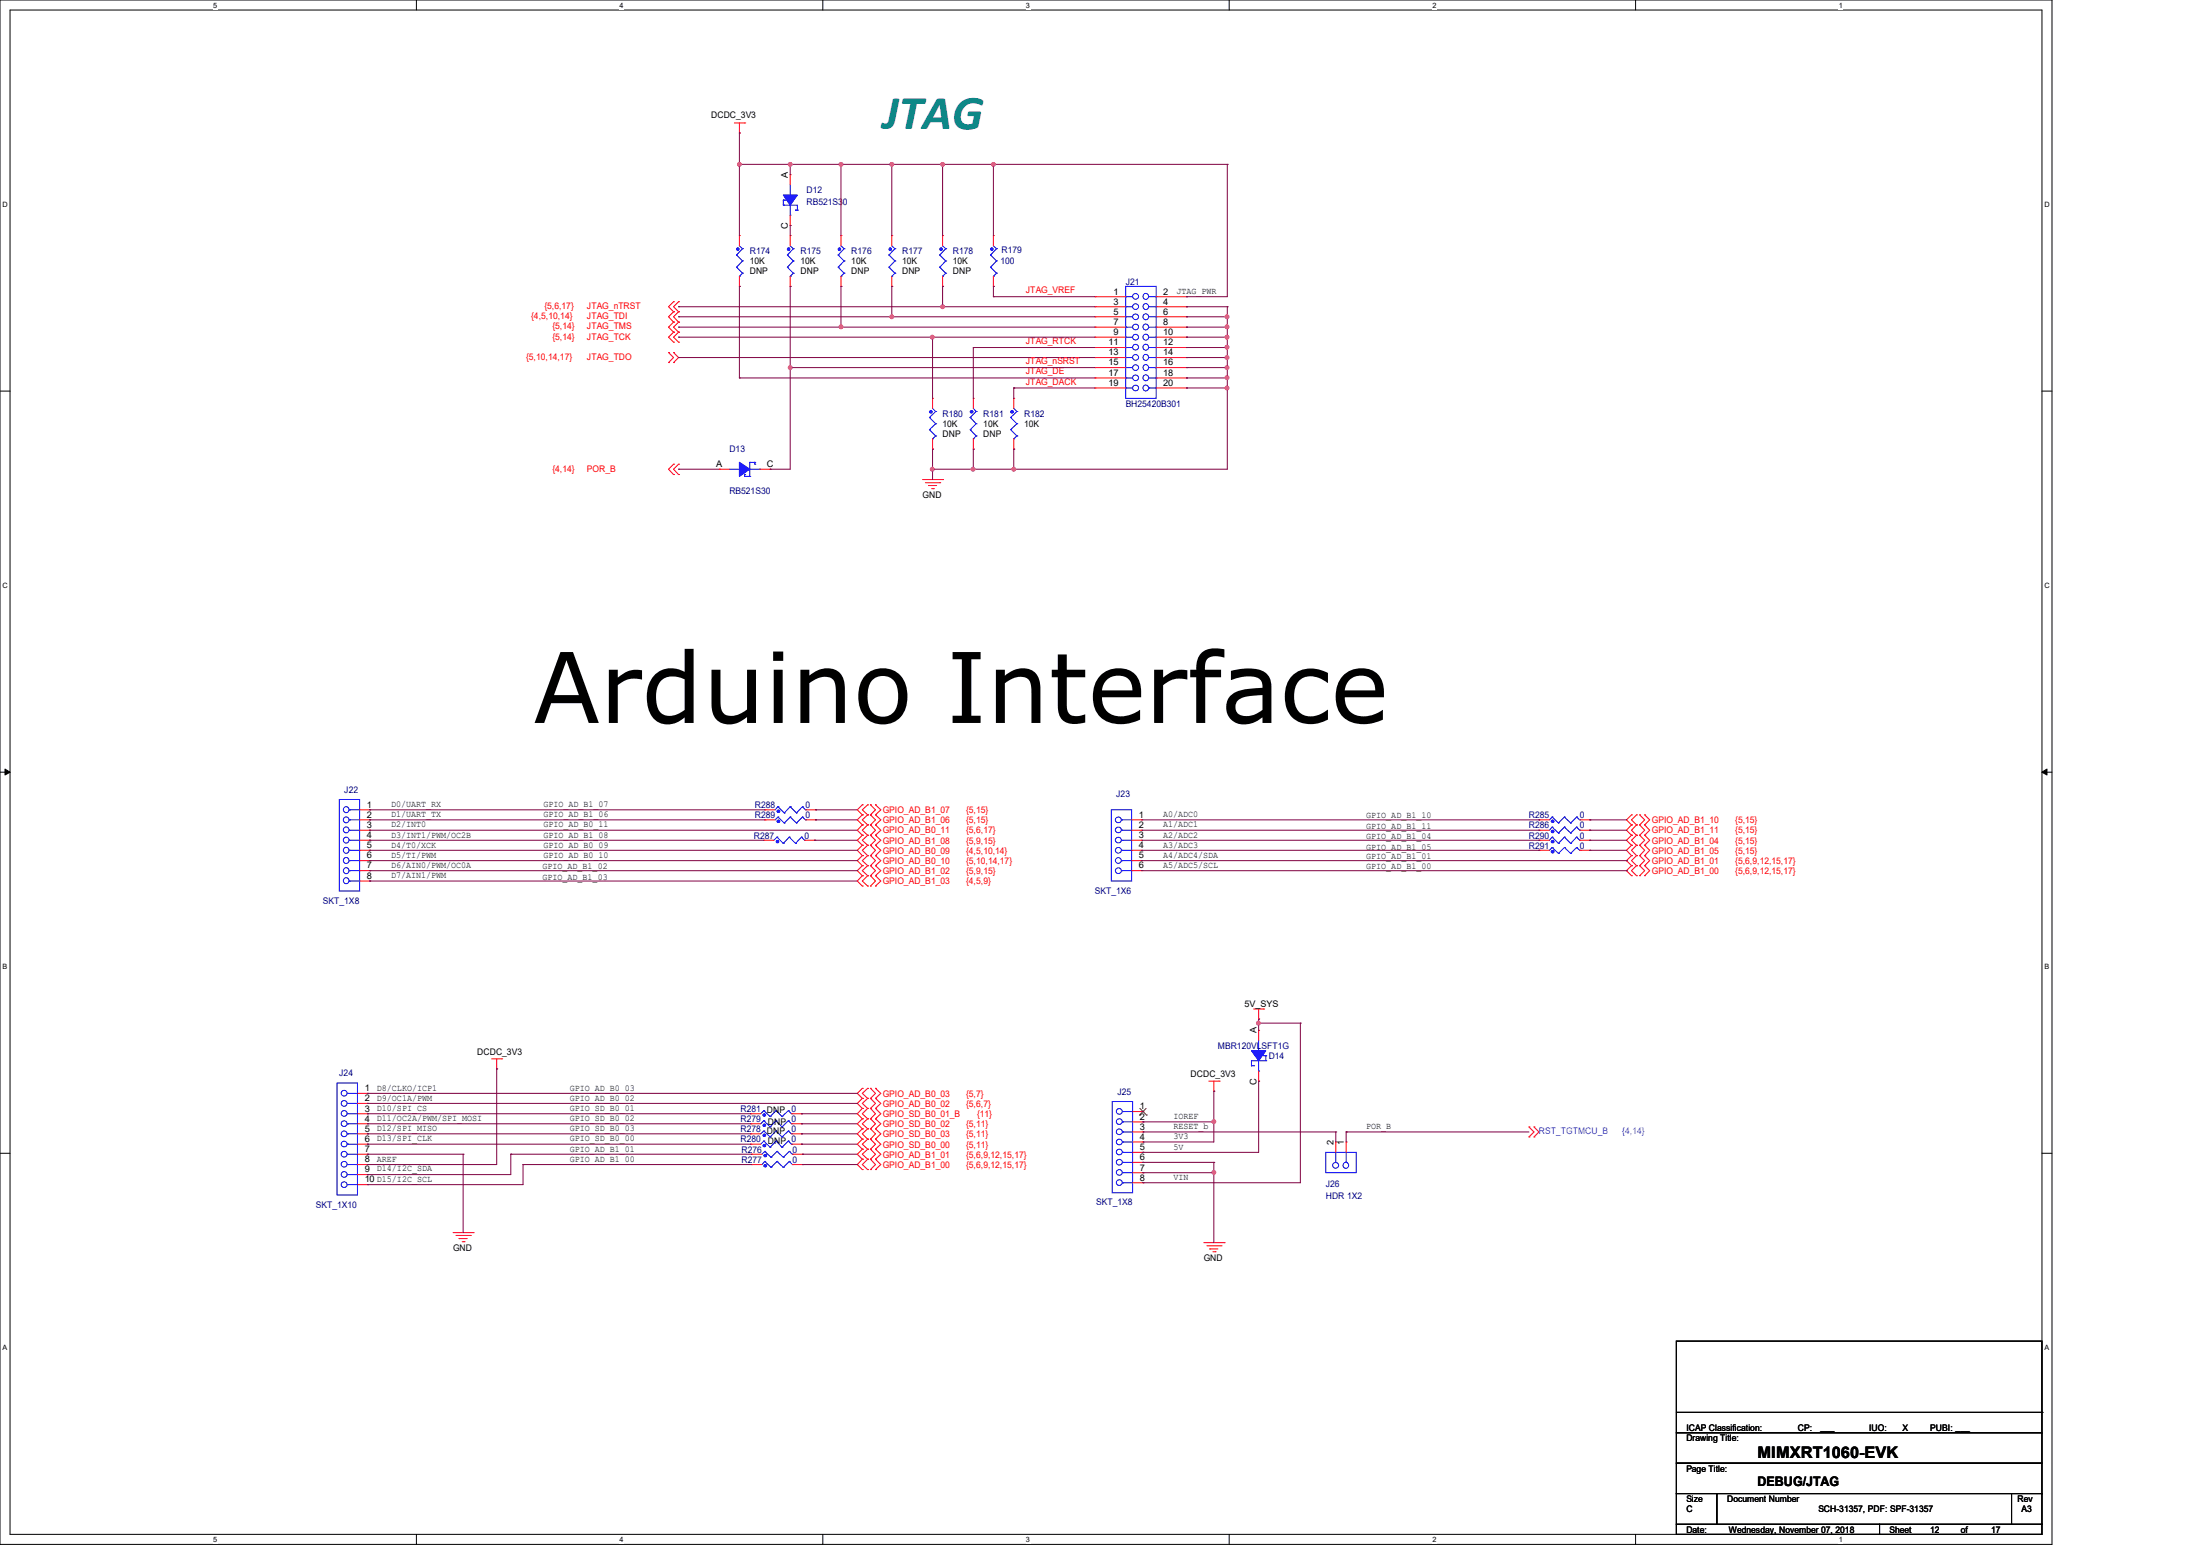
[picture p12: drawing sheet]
<svg xmlns="http://www.w3.org/2000/svg" width="297mm" height="210mm" viewBox="0 0 297 210" stroke-linecap="round" stroke-linejoin="round" font-family="sans-serif">
<path d="M0 0h277v208.4h-277zM1.4 1.4h274.3v205.7h-274.3z" fill="none" stroke="#000" stroke-width=".14"/>
<g fill="#fff">
<path d="M28.8 .1h.5v1.1h-.5z"/>
<path d="M28.8 207.2h.5v1.1h-.5z"/>
</g>
<path d="M56.2 0v1.4M56.2 207.1v1.3" fill="none" stroke="#000" stroke-width=".14"/>
<g fill="#fff">
<path d="M83.7 .1h.5v1.1h-.5z"/>
<path d="M83.7 207.2h.5v1.1h-.5z"/>
</g>
<path d="M111.1 0v1.4M111.1 207.1v1.3" fill="none" stroke="#000" stroke-width=".14"/>
<g fill="#fff">
<path d="M138.5 .1h.6v1.1h-.6z"/>
<path d="M138.5 207.2h.6v1.1h-.6z"/>
</g>
<path d="M165.9 0v1.4M165.9 207.1v1.3" fill="none" stroke="#000" stroke-width=".14"/>
<g fill="#fff">
<path d="M193.4 .1h.5v1.1h-.5z"/>
<path d="M193.4 207.2h.5v1.1h-.5z"/>
</g>
<path d="M220.8 0v1.4M220.8 207.1v1.3" fill="none" stroke="#000" stroke-width=".14"/>
<g fill="#fff">
<path d="M248.2 .1h.6v1.1h-.6z"/>
<path d="M248.2 207.2h.6v1.1h-.6z"/>
<path d="M.3 27.1h.8v1.1h-.8z"/>
<path d="M276 27.1h.7v1.1h-.7z"/>
<path d="M.3 78.5h.8v1.1h-.8z"/>
<path d="M276 78.5h.7v1.1h-.7z"/>
</g>
<path d="M0 52.8h1.4M275.7 52.8h1.3" fill="none" stroke="#000" stroke-width=".14"/>
<g fill="#fff">
<path d="M.3 129.9h.7v1.1h-.7z"/>
<path d="M276 129.9h.6v1.1h-.6z"/>
</g>
<path d="M0 104.2h1.4M275.7 104.2h1.3" fill="none" stroke="#000" stroke-width=".14"/>
<path d="M.7 103.8l.7 .4-.7 .4zM275.7 104.2l.7-.4v.8z" fill="#000" stroke="#000" stroke-width=".14"/>
<g fill="#fff">
<path d="M.3 181.4h.7v1.1h-.7z"/>
<path d="M276 181.4h.6v1.1h-.6z"/>
</g>
<path d="M0 155.7h1.4M275.7 155.7h1.3M226.3 193.4h49.4v4.1h-49.4zM226.3 197.5h49.4v4.1h-49.4zM226.3 181h49.4v12.4h-49.4zM226.3 190.6h49.4M275.7 190.6h.1M226.3 201.6h5.5v4.1h-5.5zM226.3 205.7h27.4v1.4h-27.4zM231.8 201.6h39.8v4.1h-39.8zM253.7 205.7h22v1.4h-22zM271.6 201.6h4.1v4.1h-4.1z" fill="none" stroke="#000" stroke-width=".14"/>
<g fill="none" stroke="#f00" stroke-width=".14">
<path d="M99.1 16.6h1.4M99.8 17.9h.1M99.8 16.6v1.3M100.5 16.6h.1M99.8 31.8h.1M99.8 38.7h.1M99.8 31.8v1.4M99.8 37.3v1.4M106.7 23.6h.1M106.7 30.4h.1M106.7 31.8h.1M106.7 38.7h.1"/>
<path d="M106.7 23.6v1.3M106.7 29v1.4M106.7 31.8v1.4M106.7 37.3v1.4M113.5 31.8h.1M113.5 38.7h.1M113.5 31.8v1.4M113.5 37.3v1.4M120.4 31.8h.1M120.4 38.7h.1M120.4 31.8v1.4M120.4 37.3v1.4"/>
<path d="M127.3 31.8h.1M127.3 38.7h.1M127.3 31.8v1.4M127.3 37.3v1.4M134.1 31.8h.1M134.1 38.7h.1M134.1 31.8v1.4M134.1 37.3v1.4M90.3 47.6h.1M90.3 48.9h.1M90.3 47.6l.6 .7-.6 .6M90.9 48.9h.1"/>
<path d="M90.9 47.6h.1M90.9 40.7h.1M90.9 42.1h.1M90.9 43.5h.1M90.9 44.8h.1M90.9 46.2h.1M90.9 47.6l.7 .7-.7 .6M90.9 40.7l-.6 .7 .6 .7M90.9 42.1l-.6 .7 .6 .7M90.9 43.5l-.6 .7 .6 .6M90.9 44.8l-.6 .7 .6 .7M91.6 40.7h.1"/>
<path d="M91.6 42.1h.1M91.6 43.5h.1M91.6 44.8h.1M91.6 46.2h.1M91.6 40.7l-.7 .7 .7 .7M91.6 42.1l-.7 .7 .7 .7M91.6 43.5l-.7 .7 .7 .6M91.6 44.8l-.7 .7 .7 .7M125.9 53.8h.1M125.9 53.8v1.3M125.9 59.2v1.4M131.4 53.8h.1"/>
<path d="M131.4 53.8v1.3M131.4 59.2v1.4M136.9 53.8h.1M136.9 53.8v1.3M136.9 59.2v1.4M147.8 40h.1M147.8 41.4h.1M147.8 42.8h.1M147.8 44.2h.1M147.8 45.5h.1M147.8 46.9h.1M147.8 48.3h.1"/>
<path d="M147.8 49.6h.1M147.8 51h.1M147.8 52.4h.1M147.8 40h4.2M147.8 41.4h4.2M147.8 42.8h4.2M147.8 44.2h4.2M147.8 45.5h4.2M147.8 46.9h4.2M147.8 48.3h4.2M147.8 49.6h4.2M147.8 51h4.2"/>
<path d="M147.8 52.4h4.2M156.1 40h4.1M156.1 41.4h4.1M156.1 42.8h4.1M156.1 44.2h4.1M156.1 45.5h4.1M156.1 46.9h4.1M156.1 48.3h4.1M156.1 49.6h4.1M156.1 51h4.1M156.1 52.4h4.1M160.2 40h.1"/>
<path d="M160.2 41.4h.1M160.2 42.8h.1M160.2 44.2h.1M160.2 45.5h.1M160.2 46.9h.1M160.2 48.3h.1M160.2 49.6h.1M160.2 51h.1M160.2 52.4h.1M90.9 62.7h.1M90.9 64.1h.1M90.9 62.7l-.6 .6 .6 .8"/>
<path d="M91.6 62.7h.1M91.6 64.1h.1M91.6 62.7l-.7 .6 .7 .8M97.1 63.3h.1M97.1 63.3h1.4M102.6 63.3h1.4M104 63.3h.1M124.5 64.7h2.8M124.9 65.2h2M125.3 65.5h.1M125.3 65.5h1.1M125.8 66h.2"/>
<path d="M125.9 60.6h.1M126 66h.1M126.9 65.2h.1M127.3 64.7h.1M131.4 60.6h.1M136.9 60.6h.1M48.6 110.7h1.3M48.6 112.1h1.3M48.6 113.4h1.3M48.6 114.8h1.3M48.6 116.2h1.3M48.6 117.5h1.3"/>
<path d="M48.6 109.3h1.3M48.6 118.9h1.3M49.9 109.3h.1M49.9 110.7h.1M49.9 112.1h.1M49.9 113.4h.1M49.9 114.8h.1M49.9 116.2h.1M49.9 117.5h.1M49.9 118.9h.1M103.1 113.4h.1M103.1 113.4h1.4"/>
<path d="M103.3 110.7h.1M103.3 109.3h.1M103.3 110.7h1.3M103.3 109.3h1.3M108.6 113.4h1.4M108.8 110.7h1.3M108.8 109.3h1.3M110 113.4h.1M110.1 110.7h.1M110.1 109.3h.1M116.4 108.6h.1M116.4 110h.1"/>
<path d="M116.4 111.3h.1M116.4 112.7h.1M116.4 114.1h.1M116.4 115.5h.1M116.4 116.8h.1M116.4 118.2h.1M116.4 119.6h.1M116.4 108.6l-.7 .7 .7 .7M116.4 110l-.7 .7 .7 .6M116.4 111.3l-.7 .8 .7 .6M116.4 112.7l-.7 .7 .7 .7M116.4 114.1l-.7 .7 .7 .7"/>
<path d="M116.4 116.8l-.7 .7 .7 .7M116.4 118.2l-.7 .7 .7 .7M116.4 115.5l-.7 .7 .7 .6M117.1 110h.1M117.1 108.6h.1M117.1 111.3h.1M117.1 112.7h.1M117.1 114.1h.1M117.1 115.5h.1M117.1 118.2h.1M117.1 116.8h.1M117.1 119.6h.1"/>
<path d="M117.1 108.6l-.7 .7 .7 .7M117.1 110l-.7 .7 .7 .6M117.1 111.3l-.7 .8 .7 .6M117.1 112.7l-.7 .7 .7 .7M117.1 114.1l-.7 .7 .7 .7M117.1 116.8l-.7 .7 .7 .7M117.1 118.2l-.7 .7 .7 .7M117.1 115.5l-.7 .7 .7 .6M117.5 110h.1M117.5 108.6h.1M117.5 111.3h.1M117.5 112.7h.1"/>
<path d="M117.5 114.1h.1M117.5 115.5h.1M117.5 118.2h.1M117.5 116.8h.1M117.5 119.6h.1M117.5 108.6l.7 .7-.7 .7M117.5 110l.7 .7-.7 .6M117.5 111.3l.7 .8-.7 .6M117.5 112.7l.7 .7-.7 .7M117.5 114.1l.7 .7-.7 .7M117.5 116.8l.7 .7-.7 .7M117.5 118.2l.7 .7-.7 .7"/>
<path d="M117.5 115.5l.7 .7-.7 .6M118.2 108.6h.1M118.2 110h.1M118.2 111.3h.1M118.2 112.7h.1M118.2 114.1h.1M118.2 115.5h.1M118.2 116.8h.1M118.2 118.2h.1M118.2 119.6h.1M118.2 108.6l.7 .7-.7 .7M118.2 110l.7 .7-.7 .6"/>
<path d="M118.2 111.3l.7 .8-.7 .6M118.2 112.7l.7 .7-.7 .7M118.2 114.1l.7 .7-.7 .7M118.2 116.8l.7 .7-.7 .7M118.2 118.2l.7 .7-.7 .7M118.2 115.5l.7 .7-.7 .6M152.8 110.7h1.3M152.8 112.1h1.3M152.8 113.4h1.3M152.8 114.8h1.3M152.8 116.2h1.3M152.8 117.5h1.3"/>
<path d="M154.1 110.7h.1M154.1 112.1h.1M154.1 113.4h.1M154.1 114.8h.1M154.1 116.2h.1M154.1 117.5h.1M207.8 110.7h.1M207.8 112.1h.1M207.8 113.4h.1M207.8 114.8h.1M207.8 110.7h1.4M207.8 112.1h1.4"/>
<path d="M207.8 113.4h1.4M207.8 114.8h1.4M213.3 110.7h1.3M213.3 112.1h1.3M213.3 113.4h1.3M213.3 114.8h1.3M214.6 110.7h.1M214.6 112.1h.1M214.6 113.4h.1M214.6 114.8h.1M220.3 111.3h.1M220.3 112.7h.1"/>
<path d="M220.3 114.1h.1M220.3 115.5h.1M220.3 116.8h.1M220.3 118.2h.1M220.3 110h.1M220.3 111.3l-.7 .8 .7 .6M220.3 112.7l-.7 .7 .7 .7M220.3 114.1l-.7 .7 .7 .7M220.3 115.5l-.7 .7 .7 .6M220.3 116.8l-.7 .7 .7 .7M220.3 110l-.7 .7 .7 .6M220.9 112.7h.1"/>
<path d="M220.9 111.3h.1M220.9 114.1h.1M220.9 115.5h.1M220.9 116.8h.1M220.9 118.2h.1M220.9 110h.1M220.9 111.3l-.6 .8 .6 .6M220.9 112.7l-.6 .7 .6 .7M220.9 114.1l-.6 .7 .6 .7M220.9 115.5l-.6 .7 .6 .6M220.9 116.8l-.6 .7 .6 .7M220.9 110l-.6 .7 .6 .6"/>
<path d="M221.4 112.7h.1M221.4 111.3h.1M221.4 114.1h.1M221.4 115.5h.1M221.4 116.8h.1M221.4 118.2h.1M221.4 110h.1M221.4 111.3l.6 .8-.6 .6M221.4 112.7l.6 .7-.6 .7M221.4 114.1l.6 .7-.6 .7M221.4 115.5l.6 .7-.6 .6M221.4 116.8l.6 .7-.6 .7"/>
<path d="M221.4 110l.6 .7-.6 .6M222 111.3h.1M222 112.7h.1M222 114.1h.1M222 115.5h.1M222 116.8h.1M222 118.2h.1M222 110h.1M222 111.3l.7 .8-.7 .6M222 112.7l.7 .7-.7 .7M222 114.1l.7 .7-.7 .7M222 115.5l.7 .7-.7 .6"/>
<path d="M222 116.8l.7 .7-.7 .7M222 110l.7 .7-.7 .6M169.2 136.2h1.4M169.9 137.5h.1M169.9 139.1h.1M169.9 136.2v1.3M169.9 139.1v1.3M170.6 136.2h.1M48.3 151.7h1.3M48.3 154.4h1.3M48.3 155.8h1.3M48.3 147.6h1.3"/>
<path d="M48.3 148.9h1.3M48.3 150.3h1.3M48.3 153h1.3M48.3 157.2h1.3M48.3 158.5h1.3M48.3 159.9h1.3M49.6 147.6h.1M49.6 148.9h.1M49.6 150.3h.1M49.6 151.7h.1M49.6 153h.1M49.6 154.4h.1"/>
<path d="M49.6 155.8h.1M49.6 157.2h.1M49.6 158.5h.1M49.6 159.9h.1M66.4 142.9h1.3M67.1 144.3h.1M67.1 142.9v1.4M67.7 142.9h.1M101.3 151.7h.1M101.3 154.4h.1M101.3 150.3h.1M101.3 153h.1"/>
<path d="M101.3 151.7h1.4M101.3 154.4h1.4M101.3 150.3h1.4M101.3 153h1.4M101.5 155.8h.1M101.5 157.2h.1M101.5 155.8h1.4M101.5 157.2h1.4M106.8 151.7h1.4M106.8 154.4h1.4M106.8 150.3h1.4M106.8 153h1.4"/>
<path d="M107 155.8h1.3M107 157.2h1.3M108.2 151.7h.1M108.2 154.4h.1M108.2 150.3h.1M108.2 153h.1M108.3 155.8h.1M108.3 157.2h.1M116.4 146.9h.1M116.4 148.3h.1M116.4 149.6h.1M116.4 151h.1"/>
<path d="M116.4 152.4h.1M116.4 153.8h.1M116.4 155.1h.1M116.4 156.5h.1M116.4 157.9h.1M116.4 146.9l-.7 .7 .7 .7M116.4 148.3l-.7 .6 .7 .7M116.4 149.6l-.7 .7 .7 .7M116.4 151l-.7 .7 .7 .7M116.4 152.4l-.7 .6 .7 .8M116.4 153.8l-.7 .6 .7 .7M116.4 155.1l-.7 .7 .7 .7"/>
<path d="M116.4 156.5l-.7 .7 .7 .7M117.1 148.3h.1M117.1 146.9h.1M117.1 149.6h.1M117.1 151h.1M117.1 152.4h.1M117.1 153.8h.1M117.1 155.1h.1M117.1 156.5h.1M117.1 157.9h.1M117.1 146.9l-.7 .7 .7 .7M117.1 148.3l-.7 .6 .7 .7"/>
<path d="M117.1 149.6l-.7 .7 .7 .7M117.1 151l-.7 .7 .7 .7M117.1 152.4l-.7 .6 .7 .8M117.1 153.8l-.7 .6 .7 .7M117.1 155.1l-.7 .7 .7 .7M117.1 156.5l-.7 .7 .7 .7M117.5 148.3h.1M117.5 146.9h.1M117.5 149.6h.1M117.5 151h.1M117.5 152.4h.1M117.5 153.8h.1"/>
<path d="M117.5 155.1h.1M117.5 156.5h.1M117.5 157.9h.1M117.5 146.9l.7 .7-.7 .7M117.5 148.3l.7 .6-.7 .7M117.5 149.6l.7 .7-.7 .7M117.5 151l.7 .7-.7 .7M117.5 152.4l.7 .6-.7 .8M117.5 153.8l.7 .6-.7 .7M117.5 155.1l.7 .7-.7 .7M117.5 156.5l.7 .7-.7 .7M118.2 146.9h.1"/>
<path d="M118.2 148.3h.1M118.2 149.6h.1M118.2 151h.1M118.2 152.4h.1M118.2 153.8h.1M118.2 155.1h.1M118.2 156.5h.1M118.2 157.9h.1M118.2 146.9l.7 .7-.7 .7M118.2 148.3l.7 .6-.7 .7M118.2 149.6l.7 .7-.7 .7M118.2 151l.7 .7-.7 .7"/>
<path d="M118.2 152.4l.7 .6-.7 .8M118.2 153.8l.7 .6-.7 .7M118.2 155.1l.7 .7-.7 .7M118.2 156.5l.7 .7-.7 .7M152.9 150h1.4M152.9 151.4h1.4M152.9 152.8h1.4M152.9 154.1h1.4M152.9 155.5h1.4M152.9 156.9h1.4M152.9 158.3h1.4M152.9 159.6h1.4"/>
<path d="M154.3 150h.1M154.3 151.4h.1M154.3 152.8h.1M154.3 154.1h.1M154.3 155.5h.1M154.3 156.9h.1M154.3 158.3h.1M154.3 159.6h.1M163.2 145.9h1.4M163.9 147.3h.1M163.9 145.9v1.4M164.6 145.9h.1"/>
<path d="M169.9 145.9h.1M169.9 144.6v1.3M180.3 154.1h.1M180.3 154.1v1.4M181.7 154.1h.1M181.7 154.1v1.4M206.4 152.1h.1M206.4 153.5h.1M206.4 152.1l.7 .7-.7 .7M207.1 153.5h.1M207.1 152.1h.1M207.1 152.1l.7 .7-.7 .7"/>
<path d="M61.2 166.4h2.7M61.6 166.8h1.9M62 167.2h.1M62 167.2h1.1M62.4 167.6h.3M62.7 167.6h.1M63.5 166.8h.1M63.9 166.4h.1M162.5 167.7h2.8M162.9 168.1h1.9M163.3 168.6h.1M163.3 168.6h1.1"/>
<path d="M163.7 169h.3M164 169h.1M164.8 168.1h.1M165.3 167.7h.1"/>
</g>
<g fill="none" stroke="#00f" stroke-width=".14">
<path d="M99.4 34.4h.1M99.4 36.1h.1M99.4 34.4l.8 .8M99.4 36.1l.8 .8M99.8 37.3h.1M99.8 33.2l.4 .4M100.2 33.6h.1M100.2 35.2h.1M100.2 36.9h.1M100.2 33.6l-.8 .8M100.2 35.2l-.8 .9M100.2 36.9l-.4 .4"/>
<path d="M105.7 27.7h.1M105.7 27h.1M105.7 27.7h2v.7M105.7 27v.7M105.7 27h.3M106 27h.1M106.3 34.4h.1M106.3 36.1h.1M106.3 34.4l.8 .8M106.3 36.1l.8 .8M106.7 26.3h.1M106.7 29h.1"/>
<path d="M106.7 37.3h.1M106.7 24.9v1.4M106.7 27.7v1.3M106.7 33.2l.4 .4M107.1 33.6h.1M107.1 35.2h.1M107.1 36.9h.1M107.1 33.6l-.8 .8M107.1 35.2l-.8 .9M107.1 36.9l-.4 .4M107.4 28.4h.1M107.4 28.4h.3"/>
<path d="M107.7 28.4h.1M113.2 34.4h.1M113.2 36.1h.1M113.2 34.4l.8 .8M113.2 36.1l.8 .8M113.5 37.3h.1M113.5 33.2l.5 .4M114 33.6h.1M114 35.2h.1M114 36.9h.1M114 33.6l-.8 .8M114 35.2l-.8 .9"/>
<path d="M114 36.9l-.5 .4M120 34.4h.1M120 36.1h.1M120 34.4l.8 .8M120 36.1l.8 .8M120.4 37.3h.1M120.4 33.2l.4 .4M120.8 33.6h.1M120.8 35.2h.1M120.8 36.9h.1M120.8 33.6l-.8 .8M120.8 35.2l-.8 .9"/>
<path d="M120.8 36.9l-.4 .4M126.9 34.4h.1M126.9 36.1h.1M126.9 34.4l.8 .8M126.9 36.1l.8 .8M127.3 37.3h.1M127.3 33.2l.4 .4M127.7 33.6h.1M127.7 35.2h.1M127.7 36.9h.1M127.7 33.6l-.8 .8M127.7 35.2l-.8 .9"/>
<path d="M127.7 36.9l-.4 .4M133.7 34.4h.1M133.7 36.1h.1M133.7 34.4l.8 .8M133.7 36.1l.8 .8M134.1 37.3h.1M134.1 33.2l.4 .4M134.5 33.6h.1M134.5 35.2h.1M134.5 36.9h.1M134.5 33.6l-.8 .8M134.5 35.2l-.8 .9"/>
<path d="M134.5 36.9l-.4 .4M152 38.7h4.1v15.1h-4.1zM125.5 56.3h.1M125.5 58h.1M125.5 56.3l.8 .9M125.5 58l.8 .8M125.9 59.2h.1M125.9 55.1l.4 .4M126.3 55.5h.1M126.3 57.2h.1M126.3 58.8h.1M126.3 55.5l-.8 .8"/>
<path d="M126.3 57.2l-.8 .8M126.3 58.8l-.4 .4M131 56.3h.1M131 58h.1M131 56.3l.8 .9M131 58l.8 .8M131.4 59.2h.1M131.4 55.1l.4 .4M131.8 55.5h.1M131.8 57.2h.1M131.8 58.8h.1M131.8 55.5l-.8 .8"/>
<path d="M131.8 57.2l-.8 .8M131.8 58.8l-.4 .4M136.4 56.3h.1M136.4 58h.1M136.4 56.3l.9 .9M136.4 58l.9 .8M136.9 59.2h.1M136.9 55.1l.4 .4M137.3 55.5h.1M137.3 57.2h.1M137.3 58.8h.1M137.3 55.5l-.9 .8"/>
<path d="M137.3 57.2l-.9 .8M137.3 58.8l-.4 .4M152 40h.1M152 41.4h.1M152 42.8h.1M152 44.2h.1M152 45.5h.1M152 46.9h.1M152 48.3h.1M152 49.6h.1M152 51h.1M152 52.4h.1"/>
<path d="M152 40h.9M152 41.4h.9M152 42.8h.9M152 44.2h.9M152 45.5h.9M152 46.9h.9M152 48.3h.9M152 49.6h.9M152 51h.9M152 52.4h.9M155.1 52.4h.1M155.1 40h1"/>
<path d="M155.1 41.4h1M155.1 42.8h1M155.1 44.2h1M155.1 45.5h1M155.1 46.9h1M155.1 48.3h1M155.1 49.6h1M155.1 51h1M155.1 52.4h1M156.1 41.4h.1M156.1 40h.1M156.1 42.8h.1"/>
<path d="M156.1 44.2h.1M156.1 45.5h.1M156.1 46.9h.1M156.1 48.3h.1M156.1 49.6h.1M156.1 51h.1M98.5 63.3h1.3M99.8 63.3h.1M100.5 64.3h.1M100.5 64.1h.1M100.5 64.3h.7M100.5 64.1v.2"/>
<path d="M101.2 64.3h.1M101.2 63.3h1.4M101.9 62.4h.1M101.9 62.7h.1M101.9 62.4h-.7v1.9M101.9 62.4v.3M102.6 63.3h.1M45.8 107.9h2.8v12.4h-2.8zM47.2 109.3h.1M47.2 110.7h.1M47.2 112.1h.1M47.2 113.4h.1"/>
<path d="M47.2 114.8h.1M47.2 116.2h.1M47.2 117.5h.1M47.2 118.9h.1M47.2 110.7h1.4M47.2 112.1h1.4M47.2 113.4h1.4M47.2 114.8h1.4M47.2 116.2h1.4M47.2 117.5h1.4M47.2 109.3h1.4M47.2 118.9h1.4"/>
<path d="M104.9 113h.1M104.9 113l-.4 .4M104.9 113l.8 .8M105 110.3h.1M105 108.9h.1M105 110.3l-.4 .4M105 110.3l.9 .8M105 108.9l-.4 .4M105 108.9l.9 .8M105.7 113.8h.1M105.9 111.1h.1M105.9 109.7h.1"/>
<path d="M106.6 113h.1M106.6 113l-.9 .8M106.6 113l.8 .8M106.7 110.3h.1M106.7 108.9h.1M106.7 110.3l-.8 .8M106.7 110.3l.8 .8M106.7 108.9l-.8 .8M106.7 108.9l.8 .8M107.4 113.8h.1M107.5 111.1h.1M107.5 109.7h.1"/>
<path d="M108.2 113h.1M108.2 113l-.8 .8M108.2 113l.4 .4M108.3 110.3h.1M108.3 108.9h.1M108.3 110.3l-.8 .8M108.3 110.3l.5 .4M108.3 108.9l-.8 .8M108.3 108.9l.5 .4M108.6 113.4h.1M108.8 110.7h.1M108.8 109.3h.1"/>
<path d="M150 109.3h2.8v9.6h-2.8zM151.4 110.7h.1M151.4 112.1h.1M151.4 113.4h.1M151.4 114.8h.1M151.4 116.2h.1M151.4 117.5h.1M151.4 110.7h1.4M151.4 112.1h1.4M151.4 113.4h1.4M151.4 114.8h1.4M151.4 116.2h1.4"/>
<path d="M151.4 117.5h1.4M209.5 110.3h.1M209.5 111.6h.1M209.5 113h.1M209.5 114.4h.1M209.5 110.3l-.3 .4M209.5 110.3l.9 .8M209.5 111.6l-.3 .5M209.5 111.6l.9 .8M209.5 113l-.3 .4M209.5 113l.9 .8M209.5 114.4l-.3 .4"/>
<path d="M209.5 114.4l.9 .8M210.4 111.1h.1M210.4 112.4h.1M210.4 113.8h.1M210.4 115.2h.1M211.2 110.3h.1M211.2 111.6h.1M211.2 113h.1M211.2 114.4h.1M211.2 110.3l-.8 .8M211.2 110.3l.8 .8M211.2 111.6l-.8 .8"/>
<path d="M211.2 111.6l.8 .8M211.2 113l-.8 .8M211.2 113l.8 .8M211.2 114.4l-.8 .8M211.2 114.4l.8 .8M212 111.1h.1M212 112.4h.1M212 113.8h.1M212 115.2h.1M212.9 110.3h.1M212.9 111.6h.1M212.9 113h.1"/>
<path d="M212.9 114.4h.1M212.9 110.3l-.9 .8M212.9 110.3l.4 .4M212.9 111.6l-.9 .8M212.9 111.6l.4 .5M212.9 113l-.9 .8M212.9 113l.4 .4M212.9 114.4l-.9 .8M212.9 114.4l.4 .4M213.3 110.7h.1M213.3 112.1h.1M213.3 113.4h.1"/>
<path d="M213.3 114.8h.1M45.5 146.2h2.8v15.1h-2.8zM46.9 147.6h.1M46.9 148.9h.1M46.9 150.3h.1M46.9 151.7h.1M46.9 153h.1M46.9 154.4h.1M46.9 155.8h.1M46.9 157.2h.1M46.9 158.5h.1M46.9 159.9h.1"/>
<path d="M46.9 147.6h1.4M46.9 148.9h1.4M46.9 150.3h1.4M46.9 151.7h1.4M46.9 153h1.4M46.9 154.4h1.4M46.9 155.8h1.4M46.9 157.2h1.4M46.9 158.5h1.4M46.9 159.9h1.4M103.1 151.3h.1M103.1 154h.1"/>
<path d="M103.1 149.9h.1M103.1 152.7h.1M103.1 151.3l-.4 .4M103.1 151.3l.9 .8M103.1 154l-.4 .4M103.1 154l.9 .9M103.1 149.9l-.4 .4M103.1 149.9l.9 .8M103.1 152.7l-.4 .3M103.1 152.7l.9 .8M103.3 155.4h.1M103.3 156.8h.1"/>
<path d="M103.3 155.4l-.4 .4M103.3 155.4l.8 .8M103.3 156.8l-.4 .4M103.3 156.8l.8 .8M104 152.1h.1M104 154.9h.1M104 150.7h.1M104 153.5h.1M104.1 156.2h.1M104.1 157.6h.1M104.8 151.3h.1M104.8 154h.1"/>
<path d="M104.8 149.9h.1M104.8 152.7h.1M104.8 151.3l-.8 .8M104.8 151.3l.8 .8M104.8 154l-.8 .9M104.8 154l.8 .9M104.8 149.9l-.8 .8M104.8 149.9l.8 .8M104.8 152.7l-.8 .8M104.8 152.7l.8 .8M104.9 155.4h.1M104.9 156.8h.1"/>
<path d="M104.9 155.4l-.8 .8M104.9 155.4l.8 .8M104.9 156.8l-.8 .8M104.9 156.8l.8 .8M105.6 152.1h.1M105.6 154.9h.1M105.6 150.7h.1M105.6 153.5h.1M105.7 156.2h.1M105.7 157.6h.1M106.4 151.3h.1M106.4 154h.1"/>
<path d="M106.4 149.9h.1M106.4 152.7h.1M106.4 151.3l-.8 .8M106.4 151.3l.4 .4M106.4 154l-.8 .9M106.4 154l.4 .4M106.4 149.9l-.8 .8M106.4 149.9l.4 .4M106.4 152.7l-.8 .8M106.4 152.7l.4 .3M106.6 155.4h.1M106.6 156.8h.1"/>
<path d="M106.6 155.4l-.9 .8M106.6 155.4l.4 .4M106.6 156.8l-.9 .8M106.6 156.8l.4 .4M106.8 151.7h.1M106.8 154.4h.1M106.8 150.3h.1M106.8 153h.1M107 155.8h.1M107 157.2h.1M150.2 148.7h2.7v12.3h-2.7zM151.6 150h.1"/>
<path d="M151.6 151.4h.1M151.6 152.8h.1M151.6 154.1h.1M151.6 155.5h.1M151.6 156.9h.1M151.6 158.3h.1M151.6 159.6h.1M151.6 150h1.3M151.6 151.4h1.3M151.6 152.8h1.3M151.6 154.1h1.3M151.6 155.5h1.3"/>
<path d="M151.6 156.9h1.3M151.6 158.3h1.3M151.6 159.6h1.3M169 143.8h.1M169 143.8h.2M169.2 143.8h.1M169.9 141.8h.1M169.9 144.6h.1M169.9 140.4v1.4M169.9 143.2v1.4M170.6 142.5h.1M170.6 142.5h.3"/>
<path d="M170.9 143.2h.1M170.9 142.5h.1M170.9 143.2h-1.9v.6M170.9 142.5v.7M179 155.5h4.1v2.8h-4.1zM180.3 156.9h.1M180.3 155.5v1.4M181.7 156.9h.1M181.7 155.5v1.4"/>
<circle cx="153.3" cy="46.9" r=".39"/>
<circle cx="153.3" cy="40" r=".39"/>
<circle cx="153.3" cy="49.6" r=".39"/>
<circle cx="153.3" cy="48.2" r=".39"/>
<circle cx="153.3" cy="42.8" r=".39"/>
<circle cx="153.3" cy="44.1" r=".39"/>
<circle cx="153.3" cy="45.5" r=".39"/>
<circle cx="153.3" cy="51" r=".39"/>
<circle cx="153.3" cy="52.4" r=".39"/>
<circle cx="153.3" cy="41.4" r=".39"/>
<circle cx="154.7" cy="46.9" r=".39"/>
<circle cx="154.7" cy="49.6" r=".39"/>
<circle cx="154.7" cy="40" r=".39"/>
<circle cx="154.7" cy="42.8" r=".39"/>
<circle cx="154.7" cy="45.5" r=".39"/>
<circle cx="154.7" cy="48.2" r=".39"/>
<circle cx="154.7" cy="52.4" r=".39"/>
<circle cx="154.7" cy="41.4" r=".39"/>
<circle cx="154.7" cy="44.1" r=".39"/>
<circle cx="154.7" cy="51" r=".39"/>
<circle cx="46.7" cy="109.3" r=".39"/>
<circle cx="46.7" cy="110.7" r=".39"/>
<circle cx="46.7" cy="116.1" r=".39"/>
<circle cx="46.7" cy="117.5" r=".39"/>
<circle cx="46.7" cy="113.4" r=".39"/>
<circle cx="46.7" cy="114.8" r=".39"/>
<circle cx="46.7" cy="112" r=".39"/>
<circle cx="46.7" cy="118.9" r=".39"/>
<circle cx="151" cy="112" r=".39"/>
<circle cx="151" cy="110.7" r=".39"/>
<circle cx="151" cy="113.4" r=".39"/>
<circle cx="151" cy="117.5" r=".39"/>
<circle cx="151" cy="114.8" r=".39"/>
<circle cx="151" cy="116.1" r=".39"/>
<circle cx="46.5" cy="151.7" r=".39"/>
<circle cx="46.5" cy="147.6" r=".39"/>
<circle cx="46.5" cy="148.9" r=".39"/>
<circle cx="46.5" cy="153" r=".39"/>
<circle cx="46.5" cy="157.1" r=".39"/>
<circle cx="46.5" cy="150.3" r=".39"/>
<circle cx="46.5" cy="158.5" r=".39"/>
<circle cx="46.5" cy="154.4" r=".39"/>
<circle cx="46.5" cy="155.8" r=".39"/>
<circle cx="46.5" cy="159.9" r=".39"/>
<circle cx="151.1" cy="152.8" r=".39"/>
<circle cx="151.1" cy="150" r=".39"/>
<circle cx="151.1" cy="159.6" r=".39"/>
<circle cx="151.1" cy="158.2" r=".39"/>
<circle cx="151.1" cy="151.4" r=".39"/>
<circle cx="151.1" cy="156.9" r=".39"/>
<circle cx="151.1" cy="154.1" r=".39"/>
<circle cx="151.1" cy="155.5" r=".39"/>
<circle cx="180.3" cy="157.3" r=".39"/>
<circle cx="181.7" cy="157.3" r=".39"/>
</g>
<g fill="#00f" stroke="#00f" stroke-width=".14">
<path d="M169 141.8h1.9l-1 1.4z" fill-rule="evenodd"/>
<path d="M105.7 26.3h2l-1 1.4z" fill-rule="evenodd"/>
<path d="M99.8 62.4l1.4 .9-1.4 1z" fill-rule="evenodd"/>
<circle cx="120.2" cy="33.6" r=".18"/>
<circle cx="127" cy="33.6" r=".18"/>
<circle cx="103.2" cy="151.9" r=".18"/>
<circle cx="105.1" cy="110.9" r=".18"/>
<circle cx="125.7" cy="55.6" r=".18"/>
<circle cx="209.6" cy="110.9" r=".18"/>
<circle cx="131.2" cy="55.6" r=".18"/>
<circle cx="133.9" cy="33.6" r=".18"/>
<circle cx="136.6" cy="55.6" r=".18"/>
<circle cx="209.6" cy="112.2" r=".18"/>
<circle cx="103.2" cy="154.6" r=".18"/>
<circle cx="209.6" cy="113.6" r=".18"/>
<circle cx="103.3" cy="156" r=".18"/>
<circle cx="103.3" cy="157.4" r=".18"/>
<circle cx="105" cy="113.6" r=".18"/>
<circle cx="99.6" cy="33.6" r=".18"/>
<circle cx="103.2" cy="150.5" r=".18"/>
<circle cx="209.6" cy="115" r=".18"/>
<circle cx="106.5" cy="33.6" r=".18"/>
<circle cx="113.3" cy="33.6" r=".18"/>
<circle cx="103.2" cy="153.2" r=".18"/>
<circle cx="105.1" cy="109.5" r=".18"/>
</g>
<path d="M153.8 150.5h.1M153.9 149.6l.9 .9M154.7 149.6l-.9 .9M154.8 150.5h.1" fill="none" stroke="#804000" stroke-width=".14"/>
<g fill="none" stroke="#800040" stroke-width=".14">
<path d="M99.8 17.9h.1M99.8 17.9v13.9M99.8 38.7h.1M99.8 22.2h.1M99.8 38.7v12.3M99.8 22.2h65.9M106.7 30.4h.1M106.7 22.2h.1M106.7 38.7h.1M106.7 22.2v1.4M106.7 30.4v1.4M106.7 38.7v24.6h-2.7"/>
<path d="M113.5 38.7h.1M113.5 22.2h.1M113.5 22.2v9.6M113.5 38.7v5.5M120.4 38.7h.1M120.4 22.2h.1M120.4 22.2v9.6M120.4 38.7v4.1M127.3 38.7h.1M127.3 22.2h.1M127.3 22.2v9.6M127.3 38.7v2.7"/>
<path d="M134.1 38.7h.1M134.1 22.2h.1M134.1 22.2v9.6M134.1 38.7v1.3M165.7 22.2h.1M165.7 22.2v17.8h-5.5M91.6 45.5h.1M91.6 48.3h.1M91.6 42.8h.1M91.6 41.4h.1M91.6 44.2h.1M91.6 41.4h56.2"/>
<path d="M91.6 45.5h56.2M91.6 44.2h56.2M91.6 42.8h56.2M91.6 48.3h56.2M99.8 51h.1M99.8 51h48M106.7 49.6h.1M106.7 49.6h41.1M113.5 44.2h.1M120.4 42.8h.1M125.9 45.5h.1M125.9 45.5v8.3"/>
<path d="M127.3 41.4h.1M131.4 46.9h.1M131.4 46.9h16.4M131.4 46.9v6.9M134.1 40h.1M134.1 40h13.7M136.9 52.4h.1M136.9 52.4h10.9M136.9 52.4v1.4M160.2 40h.1M160.2 52.4h.1M160.2 41.4h.1"/>
<path d="M160.2 46.9h.1M160.2 45.5h.1M160.2 44.2h.1M160.2 42.8h.1M160.2 49.6h.1M160.2 51h.1M160.2 48.3h.1M160.2 52.4h5.5M160.2 41.4h5.5M160.2 46.9h5.5M160.2 45.5h5.5M160.2 44.2h5.5"/>
<path d="M160.2 42.8h5.5M160.2 49.6h5.5M160.2 51h5.5M160.2 48.3h5.5M165.7 52.4h.1M165.7 46.9h.1M165.7 41.4h.1M165.7 42.8h.1M165.7 44.2h.1M165.7 51h.1M165.7 49.6h.1M165.7 48.3h.1"/>
<path d="M165.7 45.5h.1M165.7 41.4v21.9h-39.8M91.6 63.3h.1M91.6 63.3h5.5M104 63.3h.1M125.9 60.6h.1M125.9 63.3h.1M125.9 60.6v4.1M131.4 60.6h.1M131.4 63.3h.1M131.4 60.6v2.7M136.9 60.6h.1"/>
<path d="M136.9 63.3h.1M136.9 60.6v2.7M49.9 112.1h.1M49.9 114.8h.1M49.9 116.2h.1M49.9 117.5h.1M49.9 118.9h.1M49.9 113.4h.1M49.9 109.3h.1M49.9 110.7h.1M49.9 112.1h65.8M49.9 114.8h65.8"/>
<path d="M49.9 116.2h65.8M49.9 117.5h65.8M49.9 118.9h65.8M49.9 110.7h53.4M49.9 113.4h53.2M49.9 109.3h53.4M110 113.4h.1M110 113.4h5.7M110.1 109.3h.1M110.1 110.7h.1M110.1 110.7h5.6M110.1 109.3h5.6"/>
<path d="M154.1 112.1h53.7M154.1 114.8h53.7M154.1 116.2h65.5M154.1 117.5h65.5M154.1 110.7h53.7M154.1 113.4h53.7M207.8 110.7h.1M207.8 112.1h.1M207.8 113.4h.1M207.8 114.8h.1M214.6 110.7h.1M214.6 112.1h.1"/>
<path d="M214.6 113.4h.1M214.6 114.8h.1M214.6 112.1h5M214.6 114.8h5M214.6 110.7h5M214.6 113.4h5M219.6 116.2h.1M219.6 117.5h.1M169.9 137.5h.1M169.9 138.1h.1M169.9 137.5v1.6M169.9 138.1h5.7"/>
<path d="M175.6 138.1h.1M175.6 138.1v21.5h-21.3M49.6 147.6h.1M49.6 148.9h.1M49.6 155.8h.1M49.6 157.2h.1M49.6 158.5h.1M49.6 159.9h.1M49.6 153h.1M49.6 151.7h.1M49.6 154.4h.1M49.6 150.3h.1"/>
<path d="M49.6 147.6h66.1M49.6 148.9h66.1M49.6 155.8h12.9M49.6 153h51.7M49.6 151.7h51.7M49.6 154.4h51.7M49.6 150.3h51.7M62.5 155.8h.1M62.5 155.8v10.6M67.1 144.3h.1M67.1 144.3v12.9h-17.5M69 155.8h.1"/>
<path d="M69 155.8h32.5M69 155.8v2.7h-19.4M70.6 157.2h.1M70.6 157.2h30.9M70.6 157.2v2.7h-21M108.2 153h.1M108.2 151.7h.1M108.2 154.4h.1M108.2 150.3h.1M108.2 153h7.5M108.2 151.7h7.5M108.2 154.4h7.5"/>
<path d="M108.2 150.3h7.5M108.3 155.8h.1M108.3 157.2h.1M108.3 155.8h7.4M108.3 157.2h7.4M154.3 151.4h.1M154.3 152.8h.1M154.3 158.3h.1M154.3 156.9h.1M154.3 155.5h.1M154.3 154.1h.1M154.3 159.6h.1"/>
<path d="M154.3 152.8h26M154.3 151.4h9.6M154.3 158.3h9.6M154.3 156.9h9.6M163.9 151.4h.1M163.9 158.3h.1M163.9 156.9h.1M163.9 147.3h.1M163.9 147.3v6.8h-9.6M163.9 156.9v10.8M169.9 145.9h.1M169.9 145.9v9.6h-15.6"/>
<path d="M180.3 152.8h.1M180.3 152.8v1.3M181.7 152.8h.1M181.7 152.8h24.7M181.7 152.8v1.3"/>
</g>
<g fill="#f0f" stroke="#f0f" stroke-width=".14">
<circle cx="165.7" cy="49.6" r=".25"/>
<circle cx="165.7" cy="48.3" r=".25"/>
<circle cx="127.3" cy="41.4" r=".25"/>
<circle cx="127.3" cy="22.2" r=".25"/>
<circle cx="113.5" cy="22.2" r=".25"/>
<circle cx="106.7" cy="22.2" r=".25"/>
<circle cx="99.8" cy="22.2" r=".25"/>
<circle cx="120.4" cy="22.2" r=".25"/>
<circle cx="113.5" cy="44.1" r=".25"/>
<circle cx="120.4" cy="42.8" r=".25"/>
<circle cx="125.9" cy="45.5" r=".25"/>
<circle cx="165.7" cy="52.4" r=".25"/>
<circle cx="165.7" cy="42.8" r=".25"/>
<circle cx="165.7" cy="44.1" r=".25"/>
<circle cx="165.7" cy="51" r=".25"/>
<circle cx="165.7" cy="46.9" r=".25"/>
<circle cx="165.7" cy="45.5" r=".25"/>
<circle cx="134.1" cy="22.2" r=".25"/>
<circle cx="125.9" cy="63.3" r=".25"/>
<circle cx="131.4" cy="63.3" r=".25"/>
<circle cx="136.9" cy="63.3" r=".25"/>
<circle cx="106.7" cy="49.6" r=".25"/>
<circle cx="163.9" cy="158.2" r=".25"/>
<circle cx="169.9" cy="138.1" r=".25"/>
<circle cx="163.9" cy="151.4" r=".25"/>
</g>
<text font-size="13.2" x="72" y="97.6">Arduino Interface</text>
<text font-size="6.6" fill="#008080" x="119.2" y="17.4">JTAG</text>
<text font-size="2.2" x="237.3" y="196.8">MIMXRT1060-EVK</text>
<text font-size="1.8" x="237.3" y="200.5">DEBUG/JTAG</text>
<g font-size="1.2">
<text x="96" y="16">DCDC_3V3</text>
<text x="106.4" y="24" transform="rotate(-90 106.4 24)">A</text>
<text x="101.2" y="35.7">10K</text>
<text x="106.4" y="30.9" transform="rotate(-90 106.4 30.9)">C</text>
<text x="108.1" y="35.7">10K</text>
<text x="114.9" y="35.7">10K</text>
<text x="121.8" y="35.7">10K</text>
<text x="128.6" y="35.7">10K</text>
<text x="101.2" y="37">DNP</text>
<text x="108.1" y="37">DNP</text>
<text x="114.9" y="37">DNP</text>
<text x="121.8" y="37">DNP</text>
<text x="128.6" y="37">DNP</text>
<text x="150.3" y="39.8">1</text>
<text x="150.3" y="41.1">3</text>
<text x="157.1" y="39.8">2</text>
<text x="157.1" y="41.1">4</text>
<text x="158.8" y="39.7">JTAG_PWR</text>
<text x="149.6" y="46.6">11</text>
<text x="149.6" y="48">13</text>
<text x="150.3" y="42.5">5</text>
<text x="150.3" y="43.9">7</text>
<text x="150.3" y="45.2">9</text>
<text x="157.1" y="42.5">6</text>
<text x="157.1" y="43.9">8</text>
<text x="157.1" y="45.2">10</text>
<text x="157.1" y="46.6">12</text>
<text x="157.1" y="48">14</text>
<text x="149.6" y="49.3">15</text>
<text x="149.6" y="50.7">17</text>
<text x="149.6" y="52.1">19</text>
<text x="157.1" y="49.3">16</text>
<text x="157.1" y="50.7">18</text>
<text x="157.1" y="52.1">20</text>
<text x="127.3" y="57.6">10K</text>
<text x="127.3" y="59">DNP</text>
<text x="132.8" y="57.6">10K</text>
<text x="132.8" y="59">DNP</text>
<text x="138.3" y="57.6">10K</text>
<text x="96.7" y="63">A</text>
<text x="103.5" y="63">C</text>
<text x="124.5" y="67.2">GND</text>
<text x="49.5" y="109">1</text>
<text x="49.5" y="110.4">2</text>
<text x="49.5" y="111.8">3</text>
<text x="49.5" y="113.1">4</text>
<text x="52.8" y="108.9">D0/UART_RX</text>
<text x="52.8" y="110.3">D1/UART_TX</text>
<text x="52.8" y="111.7">D2/INT0</text>
<text x="52.8" y="113.1">D3/INT1/PWM/OC2B</text>
<text x="73.4" y="108.9">GPIO_AD_B1_07</text>
<text x="73.4" y="110.3">GPIO_AD_B1_06</text>
<text x="73.4" y="111.7">GPIO_AD_B0_11</text>
<text x="73.4" y="113.1">GPIO_AD_B1_08</text>
<text x="153.7" y="110.4">1</text>
<text x="153.7" y="111.8">2</text>
<text x="153.7" y="113.1">3</text>
<text x="157" y="110.3">A0/ADC0</text>
<text x="157" y="111.7">A1/ADC1</text>
<text x="157" y="113.1">A2/ADC2</text>
<text x="184.5" y="110.4">GPIO_AD_B1_10</text>
<text x="184.5" y="111.8">GPIO_AD_B1_11</text>
<text x="184.5" y="113.2">GPIO_AD_B1_04</text>
<text x="49.5" y="114.5">5</text>
<text x="49.5" y="115.9">6</text>
<text x="49.5" y="117.2">7</text>
<text x="49.5" y="118.6">8</text>
<text x="52.8" y="114.4">D4/T0/XCK</text>
<text x="52.8" y="115.8">D5/TI/PWM</text>
<text x="52.8" y="117.2">D6/AIN0/PWM/OC0A</text>
<text x="52.8" y="118.5">D7/AIN1/PWM</text>
<text x="73.2" y="117.3">GPIO_AD_B1_02</text>
<text x="73.2" y="118.8">GPIO_AD_B1_03</text>
<text x="73.4" y="114.4">GPIO_AD_B0_09</text>
<text x="73.4" y="115.8">GPIO_AD_B0_10</text>
<text x="153.7" y="114.5">4</text>
<text x="153.7" y="115.9">5</text>
<text x="153.7" y="117.2">6</text>
<text x="157" y="114.4">A3/ADC3</text>
<text x="157" y="115.8">A4/ADC4/SDA</text>
<text x="157" y="117.2">A5/ADC5/SCL</text>
<text x="184.5" y="114.7">GPIO_AD_B1_05</text>
<text x="184.5" y="115.9">GPIO_AD_B1_01</text>
<text x="184.5" y="117.3">GPIO_AD_B1_00</text>
<text x="168" y="136">5V_SYS</text>
<text x="64.4" y="142.4">DCDC_3V3</text>
<text x="169.6" y="139.4" transform="rotate(-90 169.6 139.4)">A</text>
<text x="49.2" y="147.3">1</text>
<text x="49.2" y="148.6">2</text>
<text x="50.9" y="147.2">D8/CLKO/ICP1</text>
<text x="50.9" y="148.6">D9/OC1A/PWM</text>
<text x="50.9" y="149.9">D10/SPI_CS</text>
<text x="76.9" y="147.2">GPIO_AD_B0_03</text>
<text x="76.9" y="148.6">GPIO_AD_B0_02</text>
<text x="76.9" y="149.9">GPIO_SD_B0_01</text>
<text x="153.9" y="149.7">1</text>
<text x="160.7" y="145.4">DCDC_3V3</text>
<text x="169.6" y="146.4" transform="rotate(-90 169.6 146.4)">C</text>
<text x="49.2" y="150">3</text>
<text x="49.2" y="151.4">4</text>
<text x="49.2" y="152.7">5</text>
<text x="49.2" y="154.1">6</text>
<text x="49.2" y="155.5">7</text>
<text x="50.9" y="151.3">D11/OC2A/PWM/SPI_MOSI</text>
<text x="50.9" y="152.7">D12/SPI_MISO</text>
<text x="50.9" y="154">D13/SPI_CLK</text>
<text x="76.9" y="151.3">GPIO_SD_B0_02</text>
<text x="76.9" y="152.7">GPIO_SD_B0_03</text>
<text x="76.9" y="154">GPIO_SD_B0_00</text>
<text x="76.9" y="155.4">GPIO_AD_B1_01</text>
<text x="103.7" y="151.8">DNP</text>
<text x="103.7" y="154.5">DNP 0</text>
<text x="153.9" y="151.1">2</text>
<text x="153.9" y="152.5">3</text>
<text x="153.9" y="153.8">4</text>
<text x="153.9" y="155.2">5</text>
<text x="158.4" y="151">IOREF</text>
<text x="158.4" y="152.4">RESET_b</text>
<text x="158.4" y="153.8">3V3</text>
<text x="158.4" y="155.2">5V</text>
<text x="180" y="154.6" transform="rotate(-90 180 154.6)">2</text>
<text x="181.4" y="154.6" transform="rotate(-90 181.4 154.6)">1</text>
<text x="184.5" y="152.4">POR_B</text>
<text x="49.2" y="156.9">8</text>
<text x="49.2" y="158.2">9</text>
<text x="49.2" y="159.6">10 D15/I2C_SCL</text>
<text x="50.9" y="156.8">AREF</text>
<text x="50.9" y="158">D14/I2C_SDA</text>
<text x="76.9" y="156.8">GPIO_AD_B1_00</text>
<text x="153.9" y="156.6">6</text>
<text x="153.9" y="158">7</text>
<text x="153.9" y="159.3">8</text>
<text x="158.4" y="159.3">VIN</text>
<text x="61.2" y="168.9">GND</text>
<text x="162.5" y="170.3">GND</text>
<text x="227.7" y="194.5">Drawing Title:</text>
<text x="227.7" y="193.2">ICAP Classification:</text>
<text x="242.7" y="193.2">CP:</text>
<text x="245.8" y="193">___</text>
<text x="252.3" y="193.2">IUO:</text>
<text x="256.2" y="193.2">_X_</text>
<text x="260.6" y="193.2">PUBI: ___</text>
<text x="227.7" y="202.7">Size</text>
<text x="227.7" y="198.6">Page Title:</text>
<text x="233.2" y="202.7">Document Number</text>
<text x="272.4" y="202.7">Rev</text>
<text x="227.7" y="206.9">Date:</text>
<text x="227.7" y="204.1">C</text>
<text x="233.4" y="206.9">Wednesday, November 07, 2018</text>
<text x="245.5" y="204.1">SCH-31357, PDF: SPF-31357</text>
<text x="255.1" y="206.9">Sheet</text>
<text x="260.6" y="206.9">12</text>
<text x="264.7" y="206.9">of</text>
<text x="268.8" y="206.9">17</text>
<text x="272.9" y="204.1">A3</text>
</g>
<g font-size="1.2" fill="#000080">
<text x="108.9" y="26.1">D12</text>
<text x="108.9" y="27.7">RB521S30</text>
<text x="101.2" y="34.3">R174</text>
<text x="108.1" y="34.3">R175</text>
<text x="114.9" y="34.3">R176</text>
<text x="121.8" y="34.3">R177</text>
<text x="128.6" y="34.3">R178</text>
<text x="135.1" y="35.7">100</text>
<text x="135.2" y="34.2">R179</text>
<text x="152" y="38.4">J21</text>
<text x="127.3" y="56.3">R180</text>
<text x="132.8" y="56.3">R181</text>
<text x="138.3" y="56.3">R182</text>
<text x="152" y="54.9">BH25420B301</text>
<text x="98.5" y="61">D13</text>
<text x="98.5" y="66.7">RB521S30</text>
<text x="46.5" y="107">J22</text>
<text x="150.7" y="107.6">J23</text>
<text x="101.8" y="113.2">R287</text>
<text x="101.9" y="110.4">R289</text>
<text x="101.9" y="109">R288</text>
<text x="108.6" y="113.2">0</text>
<text x="108.8" y="110.4">0</text>
<text x="108.8" y="109">0</text>
<text x="206.4" y="110.4">R285</text>
<text x="206.4" y="111.8">R286</text>
<text x="206.4" y="113.2">R290</text>
<text x="213.3" y="110.4">0</text>
<text x="213.3" y="111.8">0</text>
<text x="213.3" y="113.2">0</text>
<text x="206.4" y="114.6">R291</text>
<text x="213.3" y="114.6">0</text>
<text x="43.6" y="122">SKT_1X8</text>
<text x="147.8" y="120.6">SKT_1X6</text>
<text x="164.4" y="141.6">MBR120VLSFT1G</text>
<text x="171.3" y="143">D14</text>
<text x="45.8" y="145.3">J24</text>
<text x="150.9" y="147.7">J25</text>
<text x="100" y="151.5">R279</text>
<text x="100" y="154.2">R280</text>
<text x="100" y="150.1">R281 DNP 0</text>
<text x="100" y="152.8">R278 DNP 0</text>
<text x="100.1" y="155.6">R276</text>
<text x="106.8" y="151.5">0</text>
<text x="107" y="155.6">0</text>
<text x="100.1" y="156.9">R277</text>
<text x="107" y="156.9">0</text>
<text x="179" y="160.2">J26</text>
<text x="179" y="161.9">HDR 1X2</text>
<text x="42.6" y="163">SKT_1X10</text>
<text x="148" y="162.7">SKT_1X8</text>
</g>
<g font-size="1.2" fill="#f00">
<text x="73.5" y="41.7">{5,6,17}</text>
<text x="79.2" y="41.7">JTAG_nTRST</text>
<text x="138.5" y="39.6">JTAG_VREF</text>
<text x="71.7" y="43.1">{4,5,10,14}</text>
<text x="74.6" y="44.4">{5,14}</text>
<text x="74.6" y="45.8">{5,14}</text>
<text x="79.2" y="43.1">JTAG_TDI</text>
<text x="79.2" y="44.4">JTAG_TMS</text>
<text x="79.2" y="45.8">JTAG_TCK</text>
<text x="138.5" y="46.4">JTAG_RTCK</text>
<text x="71" y="48.6">{5,10,14,17}</text>
<text x="79.2" y="48.6">JTAG_TDO</text>
<text x="138.5" y="51.9">JTAG_DACK</text>
<text x="138.5" y="50.5">JTAG_DE</text>
<text x="138.5" y="49.1">JTAG_nSRST</text>
<text x="74.6" y="63.7">{4,14}</text>
<text x="79.2" y="63.7">POR_B</text>
<text x="119.2" y="109.8">GPIO_AD_B1_07</text>
<text x="119.2" y="111.1">GPIO_AD_B1_06</text>
<text x="119.2" y="112.5">GPIO_AD_B0_11</text>
<text x="119.2" y="113.9">GPIO_AD_B1_08</text>
<text x="130.4" y="109.8">{5,15}</text>
<text x="130.4" y="111.1">{5,15}</text>
<text x="130.4" y="112.5">{5,6,17}</text>
<text x="130.4" y="113.9">{5,9,15}</text>
<text x="223" y="112.5">GPIO_AD_B1_11</text>
<text x="223" y="113.9">GPIO_AD_B1_04</text>
<text x="223" y="111.1">GPIO_AD_B1_10</text>
<text x="234.3" y="112.5">{5,15}</text>
<text x="234.3" y="113.9">{5,15}</text>
<text x="234.3" y="111.1">{5,15}</text>
<text x="119.2" y="115.2">GPIO_AD_B0_09</text>
<text x="119.2" y="118">GPIO_AD_B1_02</text>
<text x="119.2" y="119.3">GPIO_AD_B1_03</text>
<text x="119.2" y="116.6">GPIO_AD_B0_10</text>
<text x="130.4" y="115.2">{4,5,10,14}</text>
<text x="130.4" y="118">{5,9,15}</text>
<text x="130.4" y="119.3">{4,5,9}</text>
<text x="130.4" y="116.6">{5,10,14,17}</text>
<text x="223" y="115.2">GPIO_AD_B1_05</text>
<text x="223" y="116.6">GPIO_AD_B1_01</text>
<text x="223" y="118">GPIO_AD_B1_00</text>
<text x="234.3" y="115.2">{5,15}</text>
<text x="234.3" y="116.6">{5,6,9,12,15,17}</text>
<text x="234.3" y="118">{5,6,9,12,15,17}</text>
<text x="119.2" y="148">GPIO_AD_B0_03</text>
<text x="119.2" y="149.4">GPIO_AD_B0_02</text>
<text x="130.4" y="148">{5,7}</text>
<text x="130.4" y="149.4">{5,6,7}</text>
<text x="119.2" y="150.7">GPIO_SD_B0_01_B</text>
<text x="119.2" y="152.1">GPIO_SD_B0_02</text>
<text x="119.2" y="153.5">GPIO_SD_B0_03</text>
<text x="119.2" y="154.9">GPIO_SD_B0_00</text>
<text x="130.4" y="152.1">{5,11}</text>
<text x="130.4" y="153.5">{5,11}</text>
<text x="130.4" y="154.9">{5,11}</text>
<text x="131.9" y="150.7">{11}</text>
<text x="119.2" y="156.3">GPIO_AD_B1_01</text>
<text x="119.2" y="157.6">GPIO_AD_B1_00</text>
<text x="130.4" y="156.3">{5,6,9,12,15,17}</text>
<text x="130.4" y="157.6">{5,6,9,12,15,17}</text>
</g>
<g font-size="1.2" fill="#8000ff">
<text x="207.8" y="153.1">RST_TGTMCU_B</text>
<text x="219" y="153.1">{4,14}</text>
</g>
<g font-size="1">
<text x="28.8" y="1">5</text>
<text x="83.7" y="1">4</text>
<text x="138.5" y="1">3</text>
<text x="193.4" y="1">2</text>
<text x="248.2" y="1">1</text>
<text x=".3" y="27.9">D</text>
<text x="276" y="27.9">D</text>
<text x=".3" y="79.4">C</text>
<text x="276" y="79.4">C</text>
<text x=".3" y="130.8">B</text>
<text x="276" y="130.8">B</text>
<text x=".3" y="182.2">A</text>
<text x="276" y="182.2">A</text>
<text x="28.8" y="208.1">5</text>
<text x="83.7" y="208.1">4</text>
<text x="138.5" y="208.1">3</text>
<text x="193.4" y="208.1">2</text>
<text x="248.2" y="208.1">1</text>
</g>
</svg>
